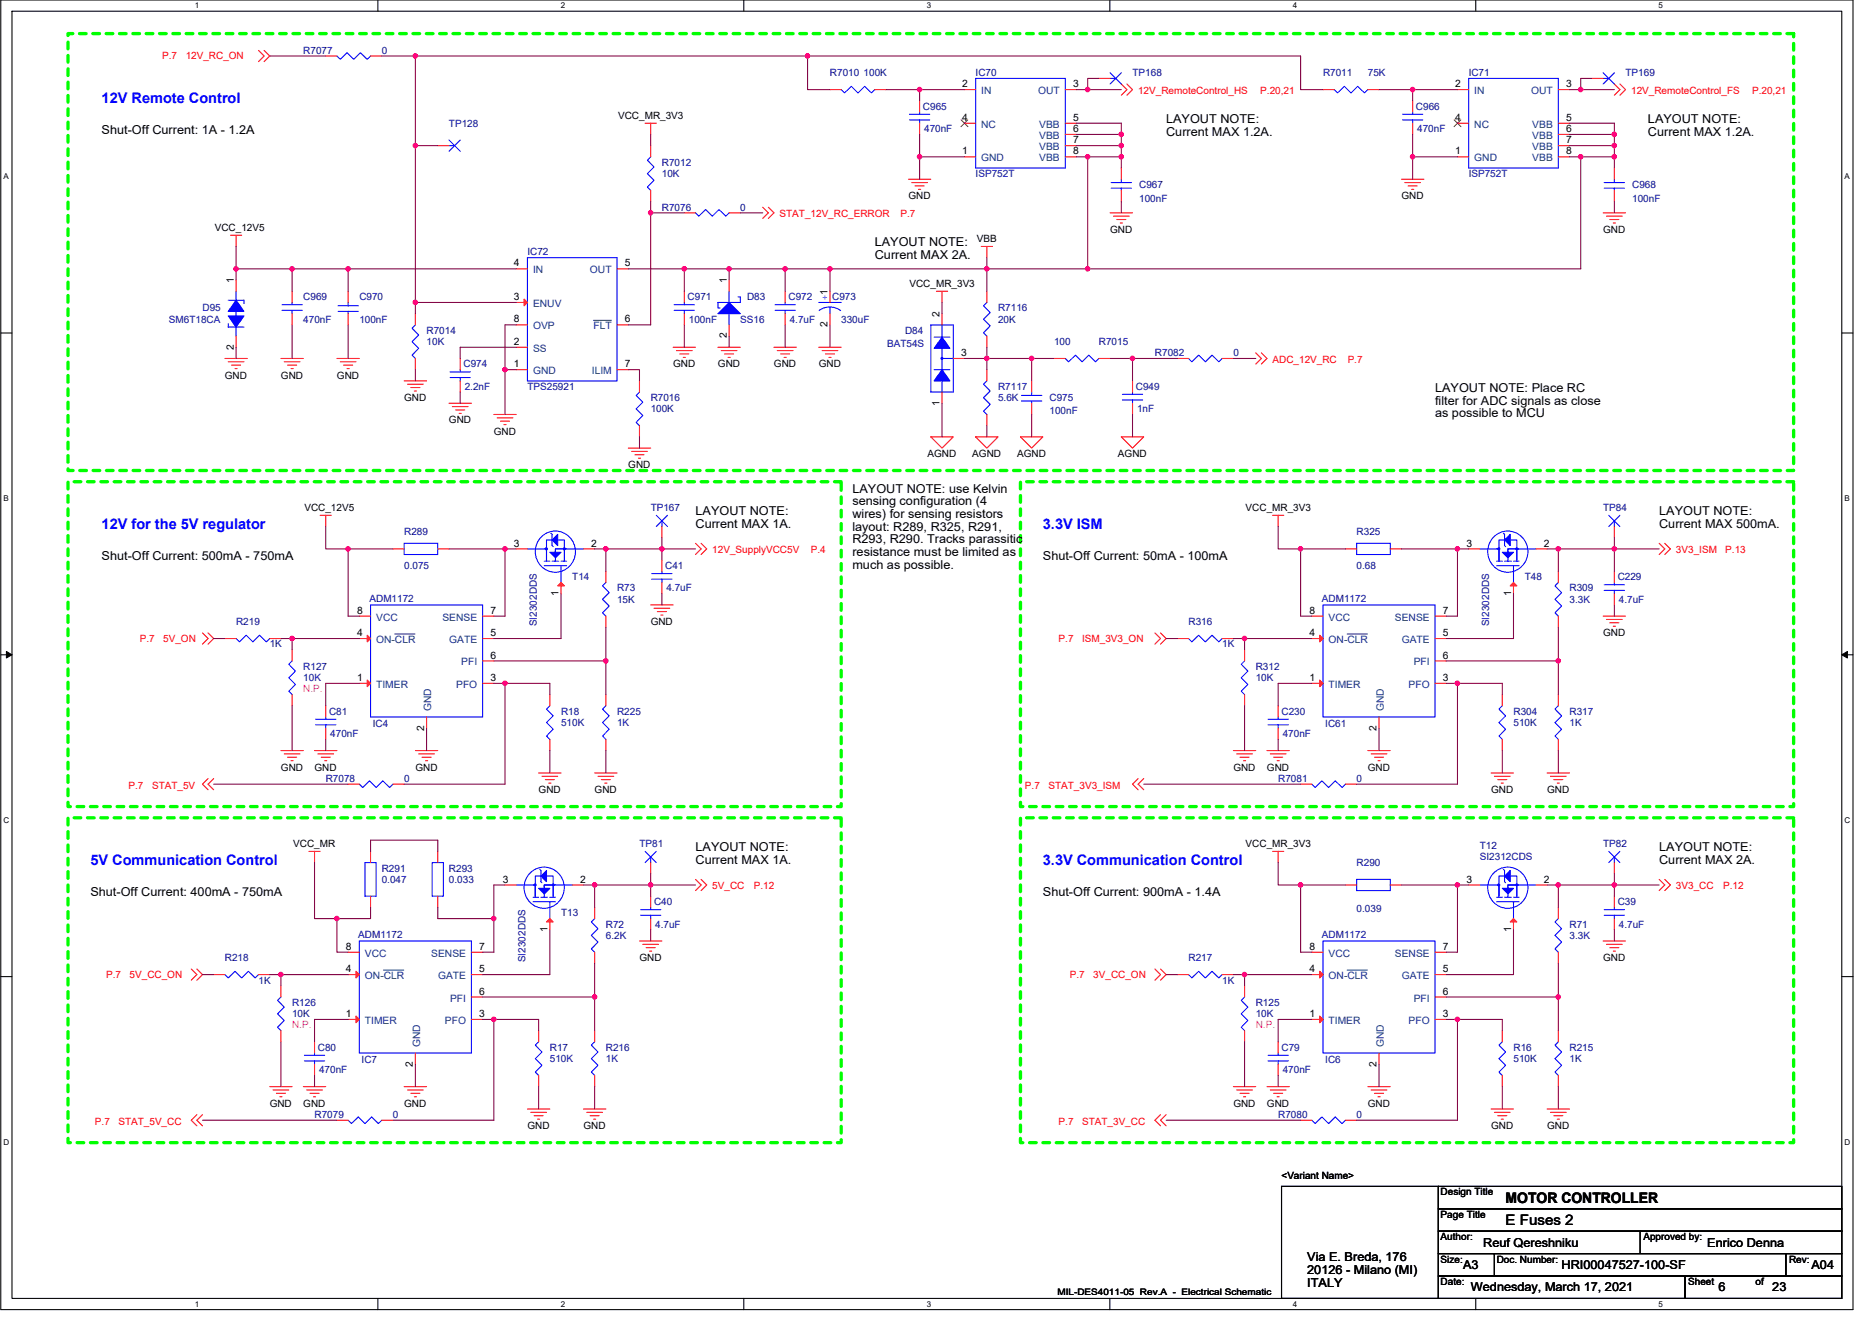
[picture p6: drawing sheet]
<svg xmlns="http://www.w3.org/2000/svg" width="297mm" height="210mm" viewBox="0 0 297 210" stroke-linecap="round" stroke-linejoin="round" font-family="sans-serif">
<path d="M.1 0h293.9v207.9h-293.9zM1.9 1.8h290.3v204.3h-290.3z" fill="none" stroke="#000" stroke-width=".17"/>
<g fill="#fff">
<path d="M30.9 .2h.7v1.4h-.7z"/>
<path d="M30.9 206.3h.7v1.4h-.7z"/>
</g>
<path d="M60 0v1.8M60 206.1v1.8" fill="none" stroke="#000" stroke-width=".17"/>
<g fill="#fff">
<path d="M89 .2h.7v1.4h-.7z"/>
<path d="M89 206.3h.7v1.4h-.7z"/>
</g>
<path d="M118 0v1.8M118 206.1v1.8" fill="none" stroke="#000" stroke-width=".17"/>
<g fill="#fff">
<path d="M147 .2h.7v1.4h-.7z"/>
<path d="M147 206.3h.7v1.4h-.7z"/>
</g>
<path d="M176.1 0v1.8M176.1 206.1v1.8" fill="none" stroke="#000" stroke-width=".17"/>
<g fill="#fff">
<path d="M205.1 .2h.7v1.4h-.7z"/>
<path d="M205.1 206.3h.7v1.4h-.7z"/>
</g>
<path d="M234.2 0v1.8M234.2 206.1v1.8" fill="none" stroke="#000" stroke-width=".17"/>
<g fill="#fff">
<path d="M263.2 .2h.7v1.4h-.7z"/>
<path d="M263.2 206.3h.7v1.4h-.7z"/>
<path d="M.5 27.3h.9v1.4h-.9z"/>
<path d="M292.7 27.3h.8v1.4h-.8z"/>
<path d="M.6 78.4h.8v1.4h-.8z"/>
<path d="M292.7 78.4h.8v1.4h-.8z"/>
</g>
<path d="M.1 52.9h1.8M292.2 52.9h1.8" fill="none" stroke="#000" stroke-width=".17"/>
<g fill="#fff">
<path d="M.6 129.5h.9v1.4h-.9z"/>
<path d="M292.7 129.5h.9v1.4h-.9z"/>
</g>
<path d="M.1 103.9h1.8M292.2 103.9h1.8" fill="none" stroke="#000" stroke-width=".17"/>
<path d="M1 103.4l.9 .5-.9 .5zM292.2 103.9l.9-.5v1z" fill="#000" stroke="#000" stroke-width=".16"/>
<g fill="#fff">
<path d="M.6 180.5h.9v1.4h-.9z"/>
<path d="M292.7 180.5h.9v1.4h-.9z"/>
</g>
<path d="M.1 155h1.8M292.2 155h1.8M203.3 188.3h24.9v17.8h-24.9zM228.2 191.9h64v3.5h-64zM228.2 195.4h64v3.6h-64zM228.2 199h8.9v3.5h-8.9zM228.2 188.3h64v3.6h-64zM237.1 199h46.3v3.5h-46.3zM260.2 195.4v3.6M283.4 199h8.8v3.5h-8.8zM228.2 202.5h39.2v3.6h-39.2zM267.4 202.5h24.8v3.6h-24.8z" fill="none" stroke="#000" stroke-width=".17"/>
<path d="M10.8 5.3h273.8v69.4h-273.8zM10.8 76.5h122.7v51.5h-122.7zM161.9 76.5h122.7v51.5h-122.7zM10.8 129.8h122.7v51.6h-122.7zM161.9 129.8h122.7v51.6h-122.7z" fill="none" stroke="#0f0" stroke-width=".53" stroke-dasharray="1.1 1.1"/>
<g fill="none" stroke="#f00" stroke-width=".17">
<path d="M41 8l.9 .9-.9 .9M41.9 8l.9 .9-.9 .9M51.7 8.9h1.8M58.8 8.9h1.8M102.4 19.6h1.7M103.2 19.6v1.7M131.7 14.2h1.8M138.8 14.2h1.8M145.9 16v1.8M145.9 19.6v1.7M153 14.2h1.8M153 19.6h1.8"/>
<path d="M169 19.6h1.8M169 14.2h1.8M174.4 12.4h1.7M177.9 13.3l.9 .9-.9 .9M178.8 13.3l.9 .9-.9 .9M209.9 14.2h1.8M217 14.2h1.8M224.2 16v1.8M224.2 19.6v1.7M231.3 14.2h1.7M231.3 19.6h1.7M247.3 19.6h1.7"/>
<path d="M247.3 14.2h1.7M252.6 12.4h1.8M256.2 13.3l.8 .9-.8 .9M257 13.3l.9 .9-.9 .9M36.6 37.3h1.8M37.5 37.3v1.8M69.5 23.1h1.7M103.2 30.2v1.8M103.2 23.1v1.8M108.6 33.8h1.8M115.7 33.8h1.8M121 32.9l.9 .9-.9 .9"/>
<path d="M121.9 32.9l.9 .9-.9 .9M144.1 28.4h3.6M144.7 29h2.5M145.2 29.5h1.4M145.8 30.1h.3M153 24.9h1.8M155.7 39.1h1.8M156.6 39.1v1.8M169 21.3h1.8M169 23.1h1.8M169 24.9h1.8M176.1 33.8h3.6"/>
<path d="M176.7 34.3h2.5M177.2 34.8h1.4M177.8 35.4h.3M177.9 30.2v1.8M177.9 26.7v1.7M222.4 28.4h3.5M222.9 29h2.5M223.4 29.5h1.5M224 30.1h.3M231.3 24.9h1.7M247.3 21.3h1.7M247.3 23.1h1.7"/>
<path d="M247.3 24.9h1.7M254.4 33.8h3.5M254.9 34.3h2.5M255.4 34.8h1.5M256 35.4h.3M256.2 30.2v1.8M256.2 26.7v1.7M35.7 56.9h3.5M36.2 57.4h2.5M36.7 58h1.5M37.3 58.5h.3M37.5 44.4v1.8"/>
<path d="M37.5 53.3v1.8M44.6 56.9h3.5M45.1 57.4h2.5M45.6 58h1.5M46.2 58.5h.3M46.4 46.2v1.8M46.4 49.8v1.8M53.5 56.9h3.5M54 57.4h2.5M54.5 58h1.5M55.1 58.5h.3M55.2 49.8v1.8"/>
<path d="M55.2 46.2v1.8M65.9 56.9v1.8M65.9 49.8v1.8M73 56.9v1.8M81.9 58.7h1.8M81.9 55.1h1.8M81.9 48h1.8M81.9 42.7h1.8M81.9 51.6h1.8M97.9 42.7h1.8M97.9 51.6h1.8M97.9 58.7h1.8"/>
<path d="M106.8 55.1h3.6M107.3 55.6h2.5M107.9 56.2h1.4M108.4 56.7h.4M108.6 46.2v1.8M108.6 49.8v1.8M113.9 55.1h3.6M114.4 55.6h2.5M115 56.2h1.4M115.5 56.7h.4M115.7 51.6v1.7M115.7 44.4v1.8"/>
<path d="M122.8 55.1h3.6M123.3 55.6h2.5M123.9 56.2h1.4M124.4 56.7h.4M124.6 46.2v1.8M124.6 49.8v1.8M129.9 55.1h3.6M130.4 55.6h2.5M131 56.2h1.4M131.5 56.7h.4M131.7 46.2v1.8M131.7 49.8v1.8"/>
<path d="M148.6 46.2h1.8M149.5 46.2v1.8M149.5 49.8v1.8M151.3 56.9h1.7M156.6 53.3v1.8M156.6 46.2v1.8M156.6 58.7v1.8M167.3 56.9h1.7M174.4 56.9h1.7M186.8 56.9h1.8M193.9 56.9h1.8M199.3 56l.8 .9-.8 .9"/>
<path d="M200.1 56l.9 .9-.9 .9M64.1 60.5h3.6M64.7 61h2.5M65.2 61.5h1.4M65.7 62.1h.4M71.2 64h3.6M71.8 64.5h2.5M72.3 65.1h1.4M72.9 65.6h.3M73 60.5v1.7M78.4 65.8h3.5M78.9 66.3h2.5"/>
<path d="M79.4 66.8h1.5M80 67.4h.3M99.7 71.1h3.5M100.2 71.6h2.5M100.8 72.2h1.4M101.3 72.7h.3M101.5 67.6v1.7M101.5 60.5v1.7M147.7 69.3h3.6l-1.8 1.8zM149.5 62.2v1.8M154.8 69.3h3.6l-1.8 1.8zM156.6 65.8v1.8"/>
<path d="M161.9 69.3h3.6l-1.8 1.8zM163.7 64v1.8M163.7 60.5v1.7M177.9 69.3h3.6l-1.8 1.8zM179.7 60.5v1.7M179.7 64v1.8M50.8 81.8h1.8M51.7 81.8v1.8M57 97.8h1.8M62.4 87.1h1.7M69.5 87.1h1.7M76.6 97.8h1.8"/>
<path d="M81.9 87.1h1.8M89 92.5v1.7M92.6 87.1h1.8M96.1 97.8v1.8M96.1 90.7v1.8M103.2 96h3.6M103.8 96.5h2.5M104.3 97.1h1.4M104.9 97.6h.3M105 83.6v1.7M105 88.9v1.8M105 92.5v1.7"/>
<path d="M110.4 86.2l.8 .9-.8 .9M111.2 86.2l.9 .9-.9 .9M201.9 81.8h1.8M202.8 81.8v1.8M208.1 97.8h1.8M213.5 87.1h1.8M220.6 87.1h1.8M227.7 97.8h1.8M233 87.1h1.8M240.2 92.5v1.7M243.7 87.1h1.8M247.3 97.8v1.8"/>
<path d="M247.3 90.7v1.8M254.4 97.8h3.5M254.9 98.3h2.5M255.4 98.8h1.5M256 99.4h.3M256.2 83.6v1.7M256.2 90.7v1.8M256.2 94.2v1.8M263.3 86.2l.9 .9-.9 .9M264.2 86.2l.8 .9-.8 .9M32.1 100.5l.9 .8-.9 .9M33 100.5l.9 .8-.9 .9"/>
<path d="M35.7 101.3h1.8M42.8 101.3h1.8M44.6 119.1h3.5M45.1 119.7h2.5M46.4 110.2v1.8M46.4 103.1v1.8M49.9 119.1h3.6M50.4 119.7h2.5M51.7 112v1.8M51.7 115.6v1.7M57 101.3h1.8M57 108.5h1.8"/>
<path d="M65.9 119.1h3.6M66.4 119.7h2.5M67.7 113.8v1.8M76.6 104.9h1.8M76.6 101.3h1.8M76.6 108.5h1.8M87.2 117.3v1.8M87.2 110.2v1.8M96.1 117.3v1.8M96.1 110.2v1.8M183.3 100.5l.8 .8-.8 .9M184.1 100.5l.9 .8-.9 .9"/>
<path d="M186.8 101.3h1.8M193.9 101.3h1.8M195.7 119.1h3.6M196.2 119.7h2.5M197.5 110.2v1.8M197.5 103.1v1.8M201 119.1h3.6M201.6 119.7h2.5M202.8 112v1.8M202.8 115.6v1.7M208.1 101.3h1.8M208.1 108.5h1.8"/>
<path d="M217 119.1h3.6M217.6 119.7h2.5M218.8 113.8v1.8M227.7 104.9h1.8M227.7 101.3h1.8M227.7 108.5h1.8M238.4 117.3v1.8M238.4 110.2v1.8M247.3 117.3v1.8M247.3 110.2v1.8M33 123.6l-.9 .9 .9 .8M33.9 123.6l-.9 .9 .9 .8"/>
<path d="M45.6 120.2h1.5M46.2 120.7h.3M49 135.1h1.8M49.9 135.1v1.8M51 120.2h1.4M51.5 120.7h.4M55.2 124.5h1.8M58.8 135.1v1.8M62.4 124.5h1.7M67 120.2h1.4M67.5 120.7h.4M69.5 135.1v1.8"/>
<path d="M85.5 122.7h3.5M86 123.2h2.5M86.5 123.7h1.5M87.1 124.3h.3M94.4 122.7h3.5M94.9 123.2h2.5M95.4 123.7h1.5M96 124.3h.3M103.2 136.9v1.8M110.4 139.6l.8 .9-.8 .9M111.2 139.6l.9 .9-.9 .9M180.6 123.6l-.9 .9 .9 .8"/>
<path d="M181.5 123.6l-.9 .9 .9 .8M196.8 120.2h1.4M197.3 120.7h.4M201.9 135.1h1.8M202.1 120.2h1.4M202.6 120.7h.4M202.8 135.1v1.8M206.4 124.5h1.7M213.5 124.5h1.8M218.1 120.2h1.4M218.6 120.7h.4M236.6 122.7h3.6"/>
<path d="M237.1 123.2h2.5M237.7 123.7h1.4M238.2 124.3h.3M245.5 122.7h3.5M246 123.2h2.5M246.5 123.7h1.5M247.1 124.3h.3M256.2 136.9v1.8M263.3 139.6l.9 .9-.9 .9M264.2 139.6l.8 .9-.8 .9M30.3 153.8l.9 .9-.9 .9M31.2 153.8l.9 .9-.9 .9"/>
<path d="M33.9 154.7h1.8M41 154.7h1.8M44.6 156.5v1.7M55.2 154.7h1.8M55.2 151.1h1.8M58.8 142.2v1.8M69.5 142.2v1.8M74.8 158.2h1.8M74.8 154.7h1.8M74.8 151.1h1.8M80.1 140.5h1.8M87.2 145.8v1.8"/>
<path d="M90.8 140.5h1.8M94.4 151.1v1.8M94.4 144v1.8M101.5 149.4h3.5M102 149.9h2.5M102.5 150.4h1.5M103.1 151h.3M103.2 142.2v1.8M103.2 145.8v1.8M183.3 153.8l.8 .9-.8 .9M184.1 153.8l.9 .9-.9 .9M186.8 154.7h1.8"/>
<path d="M193.9 154.7h1.8M197.5 156.5v1.7M208.1 154.7h1.8M208.1 151.1h1.8M213.5 140.5h1.8M220.6 140.5h1.8M227.7 158.2h1.8M227.7 154.7h1.8M227.7 151.1h1.8M233 140.5h1.8M240.2 145.8v1.8M243.7 140.5h1.8"/>
<path d="M247.3 151.1v1.8M247.3 144v1.8M254.4 149.4h3.5M254.9 149.9h2.5M255.4 150.4h1.5M256 151h.3M256.2 142.2v1.8M256.2 145.8v1.8M31.2 176.9l-.9 .9 .9 .9M32.1 176.9l-.9 .9 .9 .9M42.8 172.5h3.6M43.3 173h2.5"/>
<path d="M43.9 173.5h1.4M44.4 174.1h.3M44.6 163.6v1.8M48.1 172.5h3.6M48.7 173h2.5M49.2 173.5h1.4M49.7 174.1h.4M49.9 165.4v1.7M49.9 168.9v1.8M53.5 177.8h1.7M55.2 161.8h1.8M60.6 177.8h1.8"/>
<path d="M64.1 172.5h3.6M64.7 173h2.5M65.2 173.5h1.4M65.7 174.1h.4M65.9 167.1v1.8M74.8 161.8h1.8M83.7 176h3.5M84.2 176.6h2.5M84.7 177.1h1.5M85.3 177.6h.3M85.5 170.7v1.8M85.5 163.6v1.8"/>
<path d="M92.6 176h3.5M93.1 176.6h2.5M93.6 177.1h1.5M94.2 177.6h.3M94.4 170.7v1.8M94.4 163.6v1.8M184.1 176.9l-.8 .9 .8 .9M185 176.9l-.9 .9 .9 .9M195.7 172.5h3.6M196.2 173h2.5M196.8 173.5h1.4M197.3 174.1h.4"/>
<path d="M197.5 163.6v1.8M201 172.5h3.6M201.6 173h2.5M202.1 173.5h1.4M202.6 174.1h.4M202.8 165.4v1.7M202.8 168.9v1.8M206.4 177.8h1.7M208.1 161.8h1.8M213.5 177.8h1.8M217 172.5h3.6M217.6 173h2.5"/>
<path d="M218.1 173.5h1.4M218.6 174.1h.4M218.8 167.1v1.8M227.7 161.8h1.8M236.6 176h3.6M237.1 176.6h2.5M237.7 177.1h1.4M238.2 177.6h.3M238.4 170.7v1.8M238.4 163.6v1.8M245.5 176h3.5M246 176.6h2.5"/>
<path d="M246.5 177.1h1.5M247.1 177.6h.3M247.3 170.7v1.8M247.3 163.6v1.8"/>
</g>
<g fill="none" stroke="#00f" stroke-width=".17">
<path d="M53.5 8.9l.5 .5 1.1-1 1 1 1.1-1 1.1 1 .5-.5M133.5 14.2l.5 .6 1.1-1.1 1 1.1 1.1-1.1 1.1 1.1 .5-.6M144.3 19h3.2M144.3 18.1h3.2M145.9 17.8v.3M145.9 19v.6M154.8 12.4h14.2v14.3h-14.2zM176.1 11.6l1.8 1.7M176.1 12.4h.9M177.9 11.6l-1.8 1.7M211.7 14.2l.5 .6 1.1-1.1 1.1 1.1 1-1.1 1.1 1.1 .5-.6M222.5 19h3.3"/>
<path d="M222.5 18.1h3.3M224.2 17.8v.3M224.2 19v.6M233 12.4h14.3v14.3h-14.3zM254.4 11.6l1.8 1.7M254.4 12.4h.9M256.2 11.6l-1.8 1.7M71.2 22.2l1.8 1.8M71.2 23.1h.9M73 22.2l-1.8 1.8M103.2 24.9l-.5 .5 1.1 1.1-1.1 1.1 1.1 1-1.1 1.1 .5 .5M110.4 33.8l.5 .5 1.1-1 1 1 1.1-1 1.1 1 .5-.5"/>
<path d="M176.3 29h3.2M176.3 29.9h3.2M177.9 29.9v.3M177.9 28.4v.6M254.5 29h3.3M254.5 29.9h3.3M256.2 29.9v.3M256.2 28.4v.6M36.2 51.4v.5h2.5M36.2 47.6h2.5v.6M37.5 46.2v7.1M44.7 49.3h3.3"/>
<path d="M44.7 48.4h3.3M46.4 48v.4M46.4 49.3v.5M53.6 48.5h3.3M53.6 49.4h3.3M55.2 49.4v.4M55.2 48v.5M65.9 51.6l-.5 .5 1 1.1-1 1 1 1.1-1 1.1 .5 .5M71.4 59.9h3.2M71.4 59h3.2M73 58.7v.3M73 59.9v.6"/>
<path d="M83.7 40.9h14.2v19.6h-14.2zM107 49.3h3.2M107 48.4h3.2M108.6 48v.4M108.6 49.3v.5M115.7 49.8v1.8M115.7 46.2v1.8M117.1 47.1h.4v.9h-3.6v.9h.4M123 49.3h3.2M123 48.4h3.2M124.6 48v.4M124.6 49.3v.5"/>
<path d="M129.9 48h3.6M130 49.3a2.86 2.86 0 0 1 3.4 0M131.7 48.7v1.1M147.7 51.6h3.6v10.6h-3.6zM148.2 58.7h2.5M148.2 53.5h2.5M149.5 56.9v1.8M149.5 56.9h1.8M149.5 51.6v5.3M156.6 48l-.5 .5 1 1.1-1 1.1 1 1-1 1.1 .5 .5M169 56.9l.6 .5 1-1 1.1 1 1.1-1 1 1 .6-.5M188.6 56.9l.5 .5 1.1-1 1.1 1 1-1 1.1 1 .5-.5"/>
<path d="M101.5 62.2l-.6 .6 1.1 1-1.1 1.1 1.1 1.1-1.1 1 .6 .6M149.5 60.5v1.7M156.6 60.5l-.5 .5 1 1.1-1 1 1 1.1-1 1.1 .5 .5M162.1 62.8h3.2M162.1 63.6h3.2M163.7 63.6v.4M163.7 62.2v.6M178.1 63.5h3.2M178.1 62.6h3.2M179.7 62.2v.4M179.7 63.5v.5M58.8 96h17.8v17.8h-17.8z"/>
<path d="M64.1 86.2h5.4v1.8h-5.4zM83.7 87.1h3v2M85.9 85.2a3.2 3.2 0 0 1 4.5 .1 3.2 3.2 0 0 1 0 4.5 3.2 3.2 0 0 1-4.5 .1 3.3 3.3 0 0 1 0-4.7zM86.4 89.1h.8M86.4 87.1h.3v1.8M86.4 89.8h3.5M87.4 84.6l.2 .2v1.8l.2 .2M87.6 85.7h-.9v1.4M87.6 89.1h1.1M88.5 85.7h1.1v3.4M89 89.1h.9M89 89.8v2.7"/>
<path d="M89.6 87.3v1.6M89.9 87.1h-1.8v.7M92.6 87.1h-4.5v2M96.1 92.5l-.5 .5 1.1 1.1-1.1 1 1.1 1.1-1.1 1.1 .5 .5M103.4 91.9h3.2M103.4 91h3.2M104.1 81.8l1.8 1.8M105 90.7v.3M105 91.9v.6M105 82.7v.9M105.9 81.8l-1.8 1.8M209.9 96h17.8v17.8h-17.8z"/>
<path d="M215.3 86.2h5.3v1.8h-5.3zM234.8 87.1h3v2M237 85.2a3.2 3.2 0 0 1 4.5 .1 3.2 3.2 0 0 1 0 4.5 3.2 3.2 0 0 1-4.5 .1 3.3 3.3 0 0 1 0-4.7zM237.5 89.1h.9M237.5 87.1h.3v1.8M237.5 89.8h3.5M238.5 84.6l.2 .2v1.8l.2 .2M238.7 85.7h-.9v1.4M238.7 89.1h1.1M239.6 85.7h1.1v3.4M240.2 89.1h.8M240.2 89.8v2.7"/>
<path d="M240.7 87.3v1.6M241 87.1h-1.7v.7M243.7 87.1h-4.4v2M247.3 92.5l-.6 .5 1.1 1.1-1.1 1 1.1 1.1-1.1 1.1 .6 .5M254.5 93.7h3.3M254.5 92.8h3.3M255.3 81.8l1.7 1.8M256.2 92.5v.3M256.2 93.7v.5M256.2 82.7v.9M257 81.8l-1.7 1.8M37.5 101.3l.5 .6 1.1-1.1 1 1.1 1.1-1.1 1.1 1.1 .5-.6"/>
<path d="M46.4 104.9l-.6 .5 1.1 1.1-1.1 1.1 1.1 1-1.1 1.1 .6 .5M50.1 115h3.2M50.1 114.2h3.2M51.7 113.8v.4M51.7 115v.6M87.2 112l-.5 .5 1.1 1.1-1.1 1.1 1.1 1-1.1 1.1 .5 .5M96.1 112l-.5 .5 1.1 1.1-1.1 1.1 1.1 1-1.1 1.1 .5 .5M188.6 101.3l.5 .6 1.1-1.1 1.1 1.1 1-1.1 1.1 1.1 .5-.6M197.5 104.9l-.5 .5 1 1.1-1 1.1 1 1-1 1.1 .5 .5M201.2 115h3.2M201.2 114.2h3.2M202.8 113.8v.4"/>
<path d="M202.8 115v.6M238.4 112l-.6 .5 1.1 1.1-1.1 1.1 1.1 1-1.1 1.1 .6 .5M247.3 112l-.6 .5 1.1 1.1-1.1 1.1 1.1 1-1.1 1.1 .6 .5M57 124.5l.5 .5 1.1-1.1 1.1 1.1 1-1.1 1.1 1.1 .6-.5M57.9 136.9h1.8v5.3h-1.8zM68.6 136.9h1.8v5.3h-1.8zM84.1 138.6a3.2 3.2 0 0 1 4.5 0 3.2 3.2 0 0 1 0 4.5 3.2 3.2 0 0 1-4.5 .1 3.3 3.3 0 0 1 0-4.6zM85.6 138l.2 .2v1.7l.2 .2M85.8 139h-.9v1.5M86.7 139h1.1v3.4M102.4 135.1l1.7 1.8M103.2 136v.9"/>
<path d="M104.1 135.1l-1.7 1.8M208.1 124.5l.6 .5 1.1-1.1 1 1.1 1.1-1.1 1.1 1.1 .5-.5M215.3 139.6h5.3v1.8h-5.3zM237 138.6a3.2 3.2 0 0 1 4.5 0 3.2 3.2 0 0 1 0 4.5 3.2 3.2 0 0 1-4.5 .1 3.3 3.3 0 0 1 0-4.6zM238.5 138l.2 .2v1.7l.2 .2M238.7 139h-.9v1.5M239.6 139h1.1v3.4M255.3 135.1l1.7 1.8M256.2 136v.9M257 135.1l-1.7 1.8M35.7 154.7l.5 .5 1.1-1 1.1 1 1-1 1.1 1 .5-.5M44.6 158.2l-.6 .6 1.1 1.1-1.1 1 1.1 1.1-1.1 1 .6 .6"/>
<path d="M57 149.4h17.8v17.7h-17.8zM81.9 140.5h3v1.9M84.6 142.4h.9M84.6 140.5h.3v1.7M84.6 143.1h3.5M85.8 142.4h1.1M87.2 142.4h.9M87.2 143.1v2.7M87.8 140.6v1.6M88.1 140.5h-1.7v.7M90.8 140.5h-4.4v1.9M94.4 145.8l-.6 .5 1.1 1.1-1.1 1.1 1.1 1-1.1 1.1 .6 .5"/>
<path d="M101.6 145.3h3.3M101.6 144.4h3.3M103.2 144v.4M103.2 145.3v.5M188.6 154.7l.5 .5 1.1-1 1.1 1 1-1 1.1 1 .5-.5M197.5 158.2l-.5 .6 1 1.1-1 1 1 1.1-1 1 .5 .6M209.9 149.4h17.8v17.7h-17.8zM234.8 140.5h3v1.9M237.5 142.4h.9M237.5 140.5h.3v1.7M237.5 143.1h3.5M238.7 142.4h1.1"/>
<path d="M240.2 142.4h.8M240.2 143.1v2.7M240.7 140.6v1.6M241 140.5h-1.7v.7M243.7 140.5h-4.4v1.9M247.3 145.8l-.6 .5 1.1 1.1-1.1 1.1 1.1 1-1.1 1.1 .6 .5M254.5 145.3h3.3M254.5 144.4h3.3M256.2 144v.4M256.2 145.3v.5M48.3 168.4h3.2M48.3 167.5h3.2"/>
<path d="M49.9 167.1v.4M49.9 168.4v.5M55.2 177.8l.6 .5 1.1-1 1 1 1.1-1 1 1 .6-.5M85.5 165.4l-.6 .5 1.1 1.1-1.1 1 1.1 1.1-1.1 1.1 .6 .5M94.4 165.4l-.6 .5 1.1 1.1-1.1 1 1.1 1.1-1.1 1.1 .6 .5M201.2 168.4h3.2M201.2 167.5h3.2M202.8 167.1v.4M202.8 168.4v.5M208.1 177.8l.6 .5 1.1-1 1 1 1.1-1 1.1 1 .5-.5M238.4 165.4l-.6 .5 1.1 1.1-1.1 1 1.1 1.1-1.1 1.1 .6 .5M247.3 165.4l-.6 .5 1.1 1.1-1.1 1 1.1 1.1-1.1 1.1 .6 .5"/>
</g>
<path d="M94.2 50.8h2.8M62.6 100.6h3.2M213.8 100.6h3.2M60.9 154h3.2M213.8 154h3.2" fill="none" stroke="#004080" stroke-width=".16"/>
<g fill="#f00" stroke="#f00" stroke-width=".17">
<path d="M83.2 47.5l.5 .5-.5 .5z"/>
<path d="M209.4 154.2l.5 .5-.5 .5z"/>
<path d="M209.4 161.3l.5 .5-.5 .5z"/>
<path d="M239.6 146.3l.6-.5 .5 .5z"/>
<path d="M86.7 146.3l.5-.5 .6 .5z"/>
<path d="M56.5 154.2l.5 .5-.5 .5z"/>
<path d="M56.5 161.3l.5 .5-.5 .5z"/>
<path d="M239.6 93l.6-.5 .5 .5z"/>
<path d="M88.5 93l.5-.5 .6 .5z"/>
<path d="M58.3 100.8l.5 .5-.5 .6z"/>
<path d="M58.3 107.9l.5 .6-.5 .5z"/>
<path d="M209.4 100.8l.5 .5-.5 .6z"/>
<path d="M209.4 107.9l.5 .6-.5 .5z"/>
</g>
<g fill="#00f" stroke="#00f" stroke-width=".17">
<path d="M238.4 141h1.8l-.9 .9z" fill-rule="evenodd"/>
<path d="M238.7 139l.9-.8v1.7z" fill-rule="evenodd"/>
<path d="M237.7 140.3h.2v.3h-.2z" fill-rule="evenodd"/>
<path d="M240.6 140.3h.2v.3h-.2z" fill-rule="evenodd"/>
<path d="M115.7 48l1.8 1.8h-3.6z" fill-rule="evenodd"/>
<path d="M36.2 50.1h2.5l-1.2 1.8z" fill-rule="evenodd"/>
<path d="M37.5 47.6l1.2 1.8h-2.5z" fill-rule="evenodd"/>
<path d="M85.5 141h1.7l-.8 .9z" fill-rule="evenodd"/>
<path d="M85.8 139l.9-.8v1.7z" fill-rule="evenodd"/>
<path d="M84.8 140.3h.2v.3h-.2z" fill-rule="evenodd"/>
<path d="M87.7 140.3h.2v.3h-.2z" fill-rule="evenodd"/>
<path d="M238.4 87.7h1.8l-.9 .8z" fill-rule="evenodd"/>
<path d="M239.6 84.8v1.8l-.9-.9z" fill-rule="evenodd"/>
<path d="M237.7 87h.2v.2h-.2z" fill-rule="evenodd"/>
<path d="M240.6 87h.2v.2h-.2z" fill-rule="evenodd"/>
<path d="M87.2 87.7h1.8l-.9 .8z" fill-rule="evenodd"/>
<path d="M87.6 85.7l.9-.9v1.8z" fill-rule="evenodd"/>
<path d="M86.6 87h.2v.2h-.2z" fill-rule="evenodd"/>
<path d="M89.4 87h.3v.2h-.3z" fill-rule="evenodd"/>
<path d="M149.5 58.7l1.2 1.8h-2.5z" fill-rule="evenodd"/>
<path d="M149.3 56.8h.3v.2h-.3z" fill-rule="evenodd"/>
<path d="M149.5 53.5l1.2 1.8h-2.5z" fill-rule="evenodd"/>
</g>
<path d="M152.5 19l1.1 1.1M153.6 19l-1.1 1.1M230.7 19l1.1 1.1M231.8 19l-1.1 1.1" fill="none" stroke="#804000" stroke-width=".16"/>
<g fill="none" stroke="#800040" stroke-width=".17">
<path d="M42.8 8.9h8.9M60.6 8.9h5.3M65.9 8.9v14.2M65.9 8.9h62.2M128.1 8.9h78.3v5.3h3.5M128.1 8.9v5.3h3.6M140.6 14.2h5.3M145.9 14.2h7.1M145.9 14.2v1.8M170.8 19.6h7.1v1.7M170.8 14.2h1.8M174.4 12.4h-1.8v1.8h5.3"/>
<path d="M218.8 14.2h5.4M224.2 14.2h7.1M224.2 14.2v1.8M249 19.6h7.2v1.7M249 14.2h1.8M250.8 14.2h5.4M252.6 12.4h-1.8v1.8M37.5 39.1v3.6M65.9 23.1v24.9M65.9 23.1h3.6M103.2 33.8v17.8h-3.5M103.2 32v1.8"/>
<path d="M103.2 21.3v1.8M103.2 33.8h5.4M117.5 33.8h3.5M145.9 21.3v3.6M145.9 24.9v3.5M145.9 24.9h7.1M170.8 21.3h7.1M170.8 23.1h7.1M170.8 24.9h1.8M172.6 24.9h5.3M172.6 24.9v17.8M177.9 21.3v1.8"/>
<path d="M177.9 23.1v1.8M177.9 24.9v1.8M177.9 32v1.8M224.2 24.9h7.1M224.2 21.3v3.6M224.2 24.9v3.5M249 21.3h7.2M249 23.1h7.2M249 24.9h1.8M250.8 24.9h5.4M250.8 24.9v17.8h-78.2M256.2 24.9v1.8"/>
<path d="M256.2 32v1.8M256.2 21.3v1.8M256.2 23.1v1.8M37.5 42.7h8.9M37.5 42.7v1.7M37.5 55.1v1.8M46.4 51.6v5.3M46.4 42.7h8.8M46.4 42.7v3.5M55.2 51.6v5.3M55.2 42.7h26.7M55.2 42.7v3.5"/>
<path d="M65.9 48v1.8M65.9 58.7v1.8M65.9 48h16M80.1 58.7h1.8M80.1 58.7v7.1M81.9 55.1h-8.9v1.8M81.9 51.6h-1.8v7.1M99.7 42.7h8.9M99.7 58.7h1.8v1.8M108.6 42.7v3.5M108.6 42.7h7.1M108.6 51.6v3.5"/>
<path d="M115.7 42.7v1.7M115.7 53.3v1.8M115.7 42.7h8.9M124.6 42.7v3.5M124.6 51.6v3.5M124.6 42.7h7.1M131.7 42.7h24.9M131.7 42.7v3.5M131.7 51.6v3.5M149.5 48v1.8M153 56.9h3.6M156.6 40.9v1.8"/>
<path d="M156.6 55.1v1.8M156.6 42.7v3.5M156.6 42.7h16M156.6 56.9v1.8M156.6 56.9h7.1M163.7 56.9h3.6M163.7 56.9v3.6M176.1 56.9h3.6v3.6M179.7 56.9h7.1M195.7 56.9h3.6M73 62.2v1.8M101.5 69.3v1.8"/>
<path d="M149.5 64v5.3M156.6 67.6v1.7M163.7 65.8v3.5M179.7 65.8v3.5M51.7 83.6v3.5h3.5M55.2 87.1v10.7h1.8M55.2 87.1h7.2M71.2 87.1h8.9M80.1 87.1h1.8M80.1 87.1v10.7h-1.7M89 94.2v7.1h-10.6M94.4 87.1h1.7"/>
<path d="M96.1 87.1v3.6M96.1 99.6v5.3M96.1 87.1h8.9M105 87.1h5.4M105 87.1v1.8M105 94.2v1.8M105 85.3v1.8M202.8 83.6v3.5h3.6M206.4 87.1h7.1M206.4 87.1v10.7h1.7M222.4 87.1h8.9M231.3 87.1h1.7"/>
<path d="M231.3 87.1v10.7h-1.8M240.2 94.2v7.1h-10.7M245.5 87.1h1.8M247.3 87.1v3.6M247.3 87.1h8.9M247.3 99.6v5.3M256.2 87.1h7.1M256.2 87.1v3.6M256.2 96v1.8M256.2 85.3v1.8M33.9 101.3h1.8M44.6 101.3h1.8"/>
<path d="M46.4 101.3v1.8M46.4 101.3h10.6M46.4 112v7.1M51.7 117.3v1.8M57 108.5h-5.3v3.5M67.7 115.6v3.5M78.4 104.9h17.7M78.4 108.5h1.7M80.1 108.5v16h-16M80.1 108.5h7.1v1.7M87.2 119.1v3.6M96.1 104.9v5.3"/>
<path d="M96.1 119.1v3.6M185 101.3h1.8M195.7 101.3h1.8M197.5 101.3h10.6M197.5 101.3v1.8M197.5 112v7.1M202.8 117.3v1.8M208.1 108.5h-5.3v3.5M218.8 115.6v3.5M229.5 104.9h17.8M229.5 108.5h1.8M231.3 108.5h7.1v1.7"/>
<path d="M231.3 108.5v16h-16M238.4 119.1v3.6M247.3 104.9v5.3M247.3 119.1v3.6M33.9 124.5h21.3M49.9 136.9v8.9h3.6M58.8 135.1v-1.7l10.7-.1v1.8M103.2 138.7v1.8M181.5 124.5h24.9M202.8 136.9v3.6h3.6M256.2 138.7v1.8M32.1 154.7h1.8"/>
<path d="M42.8 154.7h1.8M44.6 154.7v1.8M44.6 154.7h10.6M58.8 144v1.8h-5.3v5.3h1.7M69.5 144v1.8h8.9M76.6 158.2h17.8M78.4 145.8v5.3h-1.8M80.1 140.5h-1.7v5.3M87.2 147.6v7.1h-10.6M92.6 140.5h1.8M94.4 140.5v3.5M94.4 152.9v5.3"/>
<path d="M94.4 158.2v5.4M94.4 140.5h8.8M103.2 140.5v1.7M103.2 147.6v1.8M103.2 140.5h7.2M185 154.7h1.8M195.7 154.7h1.8M197.5 154.7h10.6M197.5 154.7v1.8M206.4 140.5h7.1M206.4 140.5v10.6h1.7M222.4 140.5h8.9"/>
<path d="M229.5 158.2h17.8M231.3 140.5h1.7M231.3 140.5v10.6h-1.8M240.2 147.6v7.1h-10.7M245.5 140.5h1.8M247.3 140.5v3.5M247.3 158.2v5.4M247.3 140.5h8.9M247.3 152.9v5.3M256.2 140.5v1.7M256.2 147.6v1.8M256.2 140.5h7.1"/>
<path d="M32.1 177.8h21.4M44.6 165.4v7.1M49.9 170.7v1.8M55.2 161.8h-5.3v3.6M65.9 168.9v3.6M76.6 161.8h1.8M78.4 161.8v16h-16M78.4 161.8h7.1v1.8M85.5 172.5v3.5M94.4 172.5v3.5M185 177.8h21.4M197.5 165.4v7.1"/>
<path d="M202.8 170.7v1.8M208.1 161.8h-5.3v3.6M218.8 168.9v3.6M229.5 161.8h1.8M231.3 161.8v16h-16M231.3 161.8h7.1v1.8M238.4 172.5v3.5M247.3 172.5v3.5"/>
</g>
<g fill="#f0f" stroke="#f0f" stroke-width=".17">
<circle cx="55.2" cy="87.1" r=".35"/>
<circle cx="80.1" cy="87.1" r=".35"/>
<circle cx="96.1" cy="87.1" r=".35"/>
<circle cx="105" cy="87.1" r=".35"/>
<circle cx="46.3" cy="101.3" r=".35"/>
<circle cx="96.1" cy="104.9" r=".35"/>
<circle cx="80.1" cy="108.4" r=".35"/>
<circle cx="78.3" cy="145.8" r=".35"/>
<circle cx="94.3" cy="140.4" r=".35"/>
<circle cx="103.2" cy="140.4" r=".35"/>
<circle cx="94.3" cy="158.2" r=".35"/>
<circle cx="44.6" cy="154.7" r=".35"/>
<circle cx="78.3" cy="161.8" r=".35"/>
<circle cx="231.3" cy="140.4" r=".35"/>
<circle cx="247.3" cy="140.4" r=".35"/>
<circle cx="256.1" cy="140.4" r=".35"/>
<circle cx="247.3" cy="158.2" r=".35"/>
<circle cx="197.5" cy="154.7" r=".35"/>
<circle cx="231.3" cy="161.8" r=".35"/>
<circle cx="206.4" cy="87.1" r=".35"/>
<circle cx="231.3" cy="87.1" r=".35"/>
<circle cx="247.3" cy="87.1" r=".35"/>
<circle cx="256.1" cy="87.1" r=".35"/>
<circle cx="197.5" cy="101.3" r=".35"/>
<circle cx="247.3" cy="104.9" r=".35"/>
<circle cx="231.3" cy="108.4" r=".35"/>
<circle cx="145.9" cy="24.9" r=".35"/>
<circle cx="224.1" cy="24.9" r=".35"/>
<circle cx="256.1" cy="24.9" r=".35"/>
<circle cx="177.9" cy="21.3" r=".35"/>
<circle cx="177.9" cy="23.1" r=".35"/>
<circle cx="256.1" cy="21.3" r=".35"/>
<circle cx="256.1" cy="23.1" r=".35"/>
<circle cx="172.6" cy="14.2" r=".35"/>
<circle cx="172.6" cy="24.9" r=".35"/>
<circle cx="177.9" cy="24.9" r=".35"/>
<circle cx="250.8" cy="24.9" r=".35"/>
<circle cx="172.6" cy="42.7" r=".35"/>
<circle cx="46.3" cy="42.7" r=".35"/>
<circle cx="37.4" cy="42.7" r=".35"/>
<circle cx="65.9" cy="48" r=".35"/>
<circle cx="55.2" cy="42.7" r=".35"/>
<circle cx="80.1" cy="58.7" r=".35"/>
<circle cx="115.7" cy="42.7" r=".35"/>
<circle cx="108.6" cy="42.7" r=".35"/>
<circle cx="124.6" cy="42.7" r=".35"/>
<circle cx="156.6" cy="42.7" r=".35"/>
<circle cx="131.7" cy="42.7" r=".35"/>
<circle cx="103.2" cy="33.8" r=".35"/>
<circle cx="65.9" cy="8.9" r=".35"/>
<circle cx="145.9" cy="14.2" r=".35"/>
<circle cx="163.7" cy="56.9" r=".35"/>
<circle cx="156.6" cy="56.9" r=".35"/>
<circle cx="179.7" cy="56.9" r=".35"/>
<circle cx="128.1" cy="8.9" r=".35"/>
<circle cx="224.1" cy="14.2" r=".35"/>
<circle cx="65.9" cy="23.1" r=".35"/>
<circle cx="206.4" cy="140.4" r=".35"/>
<circle cx="250.8" cy="14.2" r=".35"/>
<circle cx="53.5" cy="145.8" r=".35"/>
</g>
<g font-size="2.3" fill="#00f">
<text x="16.1" y="16.4">12V Remote Control</text>
<text x="16.1" y="83.9">12V for the 5V regulator</text>
<text x="165.5" y="83.9">3.3V ISM</text>
<text x="14.3" y="137.3">5V Communication Control</text>
<text x="165.5" y="137.3">3.3V Communication Control</text>
</g>
<g font-size="2.3">
<text x="238.9" y="191">MOTOR CONTROLLER</text>
<text x="238.9" y="194.5">E Fuses 2</text>
</g>
<g font-size="1.9">
<text x="16.1" y="21.3">Shut-Off Current: 1A - 1.2A</text>
<text x="185" y="19.5">LAYOUT NOTE:</text>
<text x="185" y="21.5">Current MAX 1.2A.</text>
<text x="261.5" y="19.5">LAYOUT NOTE:</text>
<text x="261.5" y="21.5">Current MAX 1.2A.</text>
<text x="138.8" y="39.1">LAYOUT NOTE:</text>
<text x="138.8" y="41.1">Current MAX 2A.</text>
<text x="227.7" y="62.2">LAYOUT NOTE: Place RC</text>
<text x="227.7" y="64.2">filter for ADC signals as close</text>
<text x="227.7" y="66.2">as possible to MCU</text>
<text x="110.4" y="81.8">LAYOUT NOTE:</text>
<text x="110.4" y="83.8">Current MAX 1A.</text>
<text x="135.3" y="78.2">LAYOUT NOTE: use Kelvin</text>
<text x="135.3" y="80.2">sensing configuration (4</text>
<text x="135.3" y="82.2">wires) for sensing resistors</text>
<text x="263.3" y="81.8">LAYOUT NOTE:</text>
<text x="263.3" y="83.8">Current MAX 500mA.</text>
<text x="16.1" y="88.9">Shut-Off Current: 500mA - 750mA</text>
<text x="135.3" y="84.2">layout: R289, R325, R291,</text>
<text x="135.3" y="86.3">R293, R290. Tracks parassitic</text>
<text x="135.3" y="88.3">resistance must be limited as</text>
<text x="165.5" y="88.9">Shut-Off Current: 50mA - 100mA</text>
<text x="135.3" y="90.3">much as possible.</text>
<text x="110.4" y="135.1">LAYOUT NOTE:</text>
<text x="110.4" y="137.1">Current MAX 1A.</text>
<text x="263.3" y="135.1">LAYOUT NOTE:</text>
<text x="263.3" y="137.1">Current MAX 2A.</text>
<text x="14.3" y="142.2">Shut-Off Current: 400mA - 750mA</text>
<text x="165.5" y="142.2">Shut-Off Current: 900mA - 1.4A</text>
<text x="235.3" y="197.9">Reuf Qereshniku</text>
<text x="270.9" y="197.9">Enrico Denna</text>
<text x="207.4" y="200.2">Via E. Breda, 176</text>
<text x="207.4" y="202.2">20126 - Milano (MI)</text>
<text x="232.2" y="201.4">A3</text>
<text x="247.8" y="201.4">HRI00047527-100-SF</text>
<text x="287.4" y="201.4">A04</text>
<text x="207.4" y="204.2">ITALY</text>
<text x="233.4" y="205">Wednesday, March 17, 2021</text>
<text x="272.7" y="205">6</text>
<text x="281.2" y="205">23</text>
</g>
<g font-size="1.6" fill="#f00">
<text x="25.7" y="9.4">P.7</text>
<text x="29.5" y="9.4">12V_RC_ON</text>
<text x="180.6" y="14.9">12V_RemoteControl_HS</text>
<text x="200" y="14.9">P.20,21</text>
<text x="258.8" y="14.9">12V_RemoteControl_FS</text>
<text x="278" y="14.9">P.20,21</text>
<text x="123.7" y="34.5">STAT_12V_RC_ERROR</text>
<text x="142.9" y="34.5">P.7</text>
<text x="201.9" y="57.6">ADC_12V_RC</text>
<text x="213.8" y="57.6">P.7</text>
<text x="113" y="87.8">12V_SupplyVCC5V</text>
<text x="128.7" y="87.8">P.4</text>
<text x="265.9" y="87.8">3V3_ISM</text>
<text x="273.8" y="87.8">P.13</text>
<text x="22.2" y="101.9">P.7</text>
<text x="25.9" y="101.9">5V_ON</text>
<text x="168" y="101.9">P.7</text>
<text x="171.7" y="101.9">ISM_3V3_ON</text>
<text x="20.4" y="125.2">P.7</text>
<text x="24.1" y="125.2">STAT_5V</text>
<text x="162.6" y="125.2">P.7</text>
<text x="166.4" y="125.2">STAT_3V3_ISM</text>
<text x="113" y="141.2">5V_CC</text>
<text x="119.6" y="141.2">P.12</text>
<text x="265.9" y="141.2">3V3_CC</text>
<text x="273.4" y="141.2">P.12</text>
<text x="16.8" y="155.2">P.7</text>
<text x="20.6" y="155.2">5V_CC_ON</text>
<text x="169.8" y="155.2">P.7</text>
<text x="173.5" y="155.2">3V_CC_ON</text>
<text x="15.1" y="178.5">P.7</text>
<text x="18.8" y="178.5">STAT_5V_CC</text>
<text x="168" y="178.5">P.7</text>
<text x="171.7" y="178.5">STAT_3V_CC</text>
</g>
<g font-size="1.6" fill="#000080">
<text x="48.1" y="8.5">R7077</text>
<text x="60.6" y="8.5">0</text>
<text x="131.7" y="12.1">R7010 100K</text>
<text x="146.4" y="17.4">C965</text>
<text x="154.8" y="12.1">IC70</text>
<text x="179.7" y="12.1">TP168</text>
<text x="209.9" y="12.1">R7011</text>
<text x="217" y="12.1">75K</text>
<text x="224.7" y="17.4">C966</text>
<text x="233" y="12.1">IC71</text>
<text x="257.9" y="12.1">TP169</text>
<text x="71.2" y="20.1">TP128</text>
<text x="146.6" y="21">470nF</text>
<text x="224.9" y="21">470nF</text>
<text x="105" y="26.3">R7012</text>
<text x="105" y="28.1">10K</text>
<text x="154.8" y="28.1">ISP752T</text>
<text x="180.8" y="29.9">C967</text>
<text x="233" y="28.1">ISP752T</text>
<text x="259" y="29.9">C968</text>
<text x="105" y="33.4">R7076</text>
<text x="117.5" y="33.4">0</text>
<text x="180.8" y="32">100nF</text>
<text x="259" y="32">100nF</text>
<text x="83.7" y="40.5">IC72</text>
<text x="48.1" y="47.6">C969</text>
<text x="57" y="47.6">C970</text>
<text x="109.1" y="47.6">C971</text>
<text x="118.5" y="47.6">D83</text>
<text x="125.1" y="47.6">C972</text>
<text x="26.8" y="51.2">SM6T18CA</text>
<text x="32.1" y="49.4">D95</text>
<text x="48.1" y="51.2">470nF</text>
<text x="57" y="51.2">100nF</text>
<text x="67.7" y="53">R7014</text>
<text x="109.3" y="51.2">100nF</text>
<text x="117.5" y="51.2">SS16</text>
<text x="125.3" y="51.2">4.7uF</text>
<text x="133.5" y="51.2">330uF</text>
<text x="143.6" y="53">D84</text>
<text x="158.4" y="49.4">R7116</text>
<text x="158.4" y="51.2">20K</text>
<text x="67.7" y="54.8">10K</text>
<text x="73.6" y="58.3">C974</text>
<text x="140.8" y="55.1">BAT54S</text>
<text x="167.3" y="54.8">100</text>
<text x="174.4" y="54.8">R7015</text>
<text x="183.3" y="56.5">R7082</text>
<text x="195.7" y="56.5">0</text>
<text x="73.7" y="61.9">2.2nF</text>
<text x="83.7" y="61.9">TPS25921</text>
<text x="103.2" y="63.6">R7016</text>
<text x="103.2" y="65.4">100K</text>
<text x="158.4" y="61.9">R7117</text>
<text x="158.4" y="63.6">5.6K</text>
<text x="166.5" y="63.6">C975</text>
<text x="166.5" y="65.8">100nF</text>
<text x="180.2" y="61.9">C949</text>
<text x="180.4" y="65.4">1nF</text>
<text x="103.2" y="81.1">TP167</text>
<text x="254.4" y="81.1">TP84</text>
<text x="64.1" y="85">R289</text>
<text x="215.3" y="85">R325</text>
<text x="58.6" y="95.5">ADM1172</text>
<text x="64.1" y="90.3">0.075</text>
<text x="90.8" y="92.1">T14</text>
<text x="97.9" y="93.9">R73</text>
<text x="97.9" y="95.7">15K</text>
<text x="105.6" y="90.3">C41</text>
<text x="105.7" y="93.9">4.7uF</text>
<text x="209.8" y="95.5">ADM1172</text>
<text x="215.3" y="90.3">0.68</text>
<text x="241.9" y="92.1">T48</text>
<text x="249" y="93.9">R309</text>
<text x="249" y="95.7">3.3K</text>
<text x="256.7" y="92.1">C229</text>
<text x="256.9" y="95.7">4.7uF</text>
<text x="37.5" y="99.2">R219</text>
<text x="85.2" y="99.4" transform="rotate(-90 85.2 99.4)">SI2302DDS</text>
<text x="188.6" y="99.2">R316</text>
<text x="236.3" y="99.4" transform="rotate(-90 236.3 99.4)">SI2302DDS</text>
<text x="42.8" y="102.8">1K</text>
<text x="48.1" y="106.3">R127</text>
<text x="193.9" y="102.8">1K</text>
<text x="199.3" y="106.3">R312</text>
<text x="48.1" y="108.1">10K</text>
<text x="52.2" y="113.4">C81</text>
<text x="89" y="113.4">R18</text>
<text x="97.9" y="113.4">R225</text>
<text x="199.3" y="108.1">10K</text>
<text x="203.3" y="113.4">C230</text>
<text x="240.2" y="113.4">R304</text>
<text x="249" y="113.4">R317</text>
<text x="52.4" y="117">470nF</text>
<text x="59.2" y="115.4">IC4</text>
<text x="89" y="115.2">510K</text>
<text x="97.9" y="115.2">1K</text>
<text x="203.5" y="117">470nF</text>
<text x="210.3" y="115.4">IC61</text>
<text x="240.2" y="115.2">510K</text>
<text x="249" y="115.2">1K</text>
<text x="51.7" y="124.1">R7078</text>
<text x="64.1" y="124.1">0</text>
<text x="202.8" y="124.1">R7081</text>
<text x="215.3" y="124.1">0</text>
<text x="101.5" y="134.4">TP81</text>
<text x="215.3" y="137.4">R290</text>
<text x="234.8" y="134.8">T12</text>
<text x="234.8" y="136.5">SI2312CDS</text>
<text x="254.4" y="134.4">TP82</text>
<text x="60.6" y="138.3">R291</text>
<text x="60.6" y="140.1">0.047</text>
<text x="71.2" y="138.3">R293</text>
<text x="71.2" y="140.1">0.033</text>
<text x="103.8" y="143.7">C40</text>
<text x="256.7" y="143.7">C39</text>
<text x="56.9" y="148.8">ADM1172</text>
<text x="89" y="145.4">T13</text>
<text x="96.1" y="147.2">R72</text>
<text x="96.1" y="149">6.2K</text>
<text x="104" y="147.2">4.7uF</text>
<text x="209.8" y="148.8">ADM1172</text>
<text x="215.3" y="144.7">0.039</text>
<text x="249" y="147.2">R71</text>
<text x="249" y="149">3.3K</text>
<text x="256.9" y="147.2">4.7uF</text>
<text x="35.7" y="152.5">R218</text>
<text x="83.4" y="152.7" transform="rotate(-90 83.4 152.7)">SI2302DDS</text>
<text x="188.6" y="152.5">R217</text>
<text x="41" y="156.1">1K</text>
<text x="46.4" y="159.7">R126</text>
<text x="46.4" y="161.4">10K</text>
<text x="193.9" y="156.1">1K</text>
<text x="199.3" y="159.7">R125</text>
<text x="199.3" y="161.4">10K</text>
<text x="50.4" y="166.8">C80</text>
<text x="87.2" y="166.8">R17</text>
<text x="96.1" y="166.8">R216</text>
<text x="203.3" y="166.8">C79</text>
<text x="240.2" y="166.8">R16</text>
<text x="249" y="166.8">R215</text>
<text x="50.6" y="170.3">470nF</text>
<text x="57.4" y="168.7">IC7</text>
<text x="87.2" y="168.6">510K</text>
<text x="96.1" y="168.6">1K</text>
<text x="203.5" y="170.3">470nF</text>
<text x="210.3" y="168.7">IC6</text>
<text x="240.2" y="168.6">510K</text>
<text x="249" y="168.6">1K</text>
<text x="49.9" y="177.4">R7079</text>
<text x="62.4" y="177.4">0</text>
<text x="202.8" y="177.4">R7080</text>
<text x="215.3" y="177.4">0</text>
</g>
<g font-size="1.6">
<text x="152.7" y="13.8">2</text>
<text x="170.3" y="13.8">3</text>
<text x="230.9" y="13.8">2</text>
<text x="248.5" y="13.8">3</text>
<text x="98.1" y="18.8">VCC_MR_3V3</text>
<text x="152.7" y="19.2">4</text>
<text x="170.3" y="19.2">5</text>
<text x="170.3" y="21">6</text>
<text x="170.3" y="22.7">7</text>
<text x="230.9" y="19.2">4</text>
<text x="248.5" y="19.2">5</text>
<text x="248.5" y="21">6</text>
<text x="248.5" y="22.7">7</text>
<text x="152.7" y="24.5">1</text>
<text x="170.3" y="24.5">8</text>
<text x="230.9" y="24.5">1</text>
<text x="248.5" y="24.5">8</text>
<text x="144.1" y="31.6">GND</text>
<text x="222.4" y="31.6">GND</text>
<text x="34.1" y="36.6">VCC_12V5</text>
<text x="155" y="38.4">VBB</text>
<text x="176.1" y="37">GND</text>
<text x="254.4" y="37">GND</text>
<text x="37.1" y="45" transform="rotate(-90 37.1 45)">1</text>
<text x="81.6" y="47.6">3</text>
<text x="81.6" y="42.3">4</text>
<text x="99.2" y="42.3">5</text>
<text x="115.3" y="45" transform="rotate(-90 115.3 45)">1</text>
<text x="131.3" y="46.8" transform="rotate(-90 131.3 46.8)">1</text>
<text x="144.3" y="45.5">VCC_MR_3V3</text>
<text x="81.6" y="51.2">8</text>
<text x="99.2" y="51.2">6</text>
<text x="115.3" y="53.7" transform="rotate(-90 115.3 53.7)">2</text>
<text x="131.3" y="51.9" transform="rotate(-90 131.3 51.9)">2</text>
<text x="149.1" y="50.3" transform="rotate(-90 149.1 50.3)">2</text>
<text x="37.1" y="55.5" transform="rotate(-90 37.1 55.5)">2</text>
<text x="81.6" y="58.3">1</text>
<text x="81.6" y="54.7">2</text>
<text x="99.2" y="58.3">7</text>
<text x="106.8" y="58.3">GND</text>
<text x="113.9" y="58.3">GND</text>
<text x="122.8" y="58.3">GND</text>
<text x="129.9" y="58.3">GND</text>
<text x="152.5" y="56.5">3</text>
<text x="35.7" y="60.1">GND</text>
<text x="44.6" y="60.1">GND</text>
<text x="53.5" y="60.1">GND</text>
<text x="64.1" y="63.6">GND</text>
<text x="149.1" y="64.4" transform="rotate(-90 149.1 64.4)">1</text>
<text x="71.2" y="67.2">GND</text>
<text x="78.4" y="69">GND</text>
<text x="99.7" y="74.3">GND</text>
<text x="147.2" y="72.5">AGND</text>
<text x="154.3" y="72.5">AGND</text>
<text x="161.4" y="72.5">AGND</text>
<text x="177.4" y="72.5">AGND</text>
<text x="48.3" y="81.1">VCC_12V5</text>
<text x="197.7" y="81.1">VCC_MR_3V3</text>
<text x="81.6" y="86.7">3</text>
<text x="93.8" y="86.7">2</text>
<text x="232.7" y="86.7">3</text>
<text x="245" y="86.7">2</text>
<text x="88.6" y="94.6" transform="rotate(-90 88.6 94.6)">1</text>
<text x="239.8" y="94.6" transform="rotate(-90 239.8 94.6)">1</text>
<text x="56.7" y="97.4">8</text>
<text x="56.7" y="101">4</text>
<text x="77.8" y="97.4">7</text>
<text x="77.8" y="101">5</text>
<text x="103.2" y="99.2">GND</text>
<text x="207.8" y="97.4">8</text>
<text x="207.8" y="101">4</text>
<text x="229" y="97.4">7</text>
<text x="229" y="101">5</text>
<text x="254.4" y="101">GND</text>
<text x="77.8" y="104.5">6</text>
<text x="229" y="104.5">6</text>
<text x="56.7" y="108.1">1</text>
<text x="77.8" y="108.1">3</text>
<text x="207.8" y="108.1">1</text>
<text x="229" y="108.1">3</text>
<text x="67.3" y="116" transform="rotate(-90 67.3 116)">2</text>
<text x="218.4" y="116" transform="rotate(-90 218.4 116)">2</text>
<text x="44.6" y="122.3">GND</text>
<text x="49.9" y="122.3">GND</text>
<text x="65.9" y="122.3">GND</text>
<text x="85.5" y="125.9">GND</text>
<text x="94.4" y="125.9">GND</text>
<text x="195.7" y="122.3">GND</text>
<text x="201" y="122.3">GND</text>
<text x="217" y="122.3">GND</text>
<text x="236.6" y="125.9">GND</text>
<text x="245.5" y="125.9">GND</text>
<text x="46.5" y="134.4">VCC_MR</text>
<text x="197.7" y="134.4">VCC_MR_3V3</text>
<text x="79.8" y="140.1">3</text>
<text x="92.1" y="140.1">2</text>
<text x="232.7" y="140.1">3</text>
<text x="245" y="140.1">2</text>
<text x="86.9" y="148" transform="rotate(-90 86.9 148)">1</text>
<text x="239.8" y="148" transform="rotate(-90 239.8 148)">1</text>
<text x="54.9" y="150.7">8</text>
<text x="54.9" y="154.3">4</text>
<text x="76" y="150.7">7</text>
<text x="76" y="154.3">5</text>
<text x="101.5" y="152.5">GND</text>
<text x="207.8" y="150.7">8</text>
<text x="207.8" y="154.3">4</text>
<text x="229" y="150.7">7</text>
<text x="229" y="154.3">5</text>
<text x="254.4" y="152.5">GND</text>
<text x="54.9" y="161.4">1</text>
<text x="76" y="157.9">6</text>
<text x="76" y="161.4">3</text>
<text x="207.8" y="161.4">1</text>
<text x="229" y="157.9">6</text>
<text x="229" y="161.4">3</text>
<text x="65.5" y="169.3" transform="rotate(-90 65.5 169.3)">2</text>
<text x="218.4" y="169.3" transform="rotate(-90 218.4 169.3)">2</text>
<text x="42.8" y="175.7">GND</text>
<text x="48.1" y="175.7">GND</text>
<text x="64.1" y="175.7">GND</text>
<text x="83.7" y="179.2">GND</text>
<text x="92.6" y="179.2">GND</text>
<text x="195.7" y="175.7">GND</text>
<text x="201" y="175.7">GND</text>
<text x="217" y="175.7">GND</text>
<text x="236.6" y="179.2">GND</text>
<text x="245.5" y="179.2">GND</text>
<text x="203.3" y="187">&lt;Variant Name&gt;</text>
<text x="228.6" y="189.7">Design Title</text>
<text x="228.6" y="193.3">Page Title</text>
<text x="228.6" y="196.8">Author:</text>
<text x="260.8" y="196.8">Approved by:</text>
<text x="228.6" y="200.4">Size:</text>
<text x="228.6" y="203.9">Date:</text>
<text x="237.5" y="200.4">Doc. Number:</text>
<text x="267.9" y="203.9">Sheet</text>
<text x="278.5" y="203.9">of</text>
<text x="283.9" y="200.4">Rev:</text>
</g>
<g font-size="1.6" fill="#004080">
<text x="155.7" y="14.9">IN</text>
<text x="164.7" y="14.9">OUT</text>
<text x="233.9" y="14.9">IN</text>
<text x="243" y="14.9">OUT</text>
<text x="155.7" y="20.3">NC</text>
<text x="164.9" y="20.3">VBB</text>
<text x="164.9" y="22.1">VBB</text>
<text x="164.9" y="23.8">VBB</text>
<text x="233.9" y="20.3">NC</text>
<text x="243.1" y="20.3">VBB</text>
<text x="243.1" y="22.1">VBB</text>
<text x="243.1" y="23.8">VBB</text>
<text x="155.7" y="25.6">GND</text>
<text x="164.9" y="25.6">VBB</text>
<text x="233.9" y="25.6">GND</text>
<text x="243.1" y="25.6">VBB</text>
<text x="84.6" y="43.4">IN</text>
<text x="93.6" y="43.4">OUT</text>
<text x="84.6" y="48.7">ENUV</text>
<text x="84.6" y="52.3">OVP</text>
<text x="94.2" y="52.3">FLT</text>
<text x="84.6" y="59.4">GND</text>
<text x="84.6" y="55.8">SS</text>
<text x="93.9" y="59.4">ILIM</text>
<text x="59.7" y="98.5">VCC</text>
<text x="70.2" y="98.5">SENSE</text>
<text x="210.8" y="98.5">VCC</text>
<text x="221.3" y="98.5">SENSE</text>
<text x="59.7" y="102.1">ON-CLR</text>
<text x="71.3" y="102.1">GATE</text>
<text x="73.2" y="105.6">PFI</text>
<text x="210.8" y="102.1">ON-CLR</text>
<text x="222.4" y="102.1">GATE</text>
<text x="224.3" y="105.6">PFI</text>
<text x="59.7" y="109.2">TIMER</text>
<text x="68.4" y="112.9" transform="rotate(-90 68.4 112.9)">GND</text>
<text x="72.4" y="109.2">PFO</text>
<text x="210.8" y="109.2">TIMER</text>
<text x="219.6" y="112.9" transform="rotate(-90 219.6 112.9)">GND</text>
<text x="223.5" y="109.2">PFO</text>
<text x="57.9" y="155.4">ON-CLR</text>
<text x="57.9" y="151.8">VCC</text>
<text x="68.4" y="151.8">SENSE</text>
<text x="69.5" y="155.4">GATE</text>
<text x="210.8" y="155.4">ON-CLR</text>
<text x="210.8" y="151.8">VCC</text>
<text x="221.3" y="151.8">SENSE</text>
<text x="222.4" y="155.4">GATE</text>
<text x="71.4" y="159">PFI</text>
<text x="224.3" y="159">PFI</text>
<text x="57.9" y="162.5">TIMER</text>
<text x="66.7" y="166.2" transform="rotate(-90 66.7 166.2)">GND</text>
<text x="70.6" y="162.5">PFO</text>
<text x="210.8" y="162.5">TIMER</text>
<text x="219.6" y="166.2" transform="rotate(-90 219.6 166.2)">GND</text>
<text x="223.5" y="162.5">PFO</text>
</g>
<text font-size="1.6" fill="#00f" x="130.4" y="47.6">+ C973</text>
<g font-size="1.6" fill="#f0f">
<text x="48.1" y="109.9">N.P.</text>
<text x="46.4" y="163.2">N.P.</text>
<text x="199.3" y="163.2">N.P.</text>
</g>
<text font-size="1.4" x="167.8" y="205.6">MIL-DES4011-05 Rev.A - Electrical Schematic</text>
<g font-size="1.3">
<text x="30.9" y="1.3">1</text>
<text x="89" y="1.3">2</text>
<text x="147" y="1.3">3</text>
<text x="205.1" y="1.3">4</text>
<text x="263.2" y="1.3">5</text>
<text x=".6" y="28.4">A</text>
<text x="292.7" y="28.4">A</text>
<text x=".6" y="79.5">B</text>
<text x="292.7" y="79.5">B</text>
<text x=".6" y="130.6">C</text>
<text x="292.7" y="130.6">C</text>
<text x=".6" y="181.7">D</text>
<text x="292.7" y="181.7">D</text>
<text x="30.9" y="207.4">1</text>
<text x="89" y="207.4">2</text>
<text x="147" y="207.4">3</text>
<text x="205.1" y="207.4">4</text>
<text x="263.2" y="207.4">5</text>
</g>
</svg>
